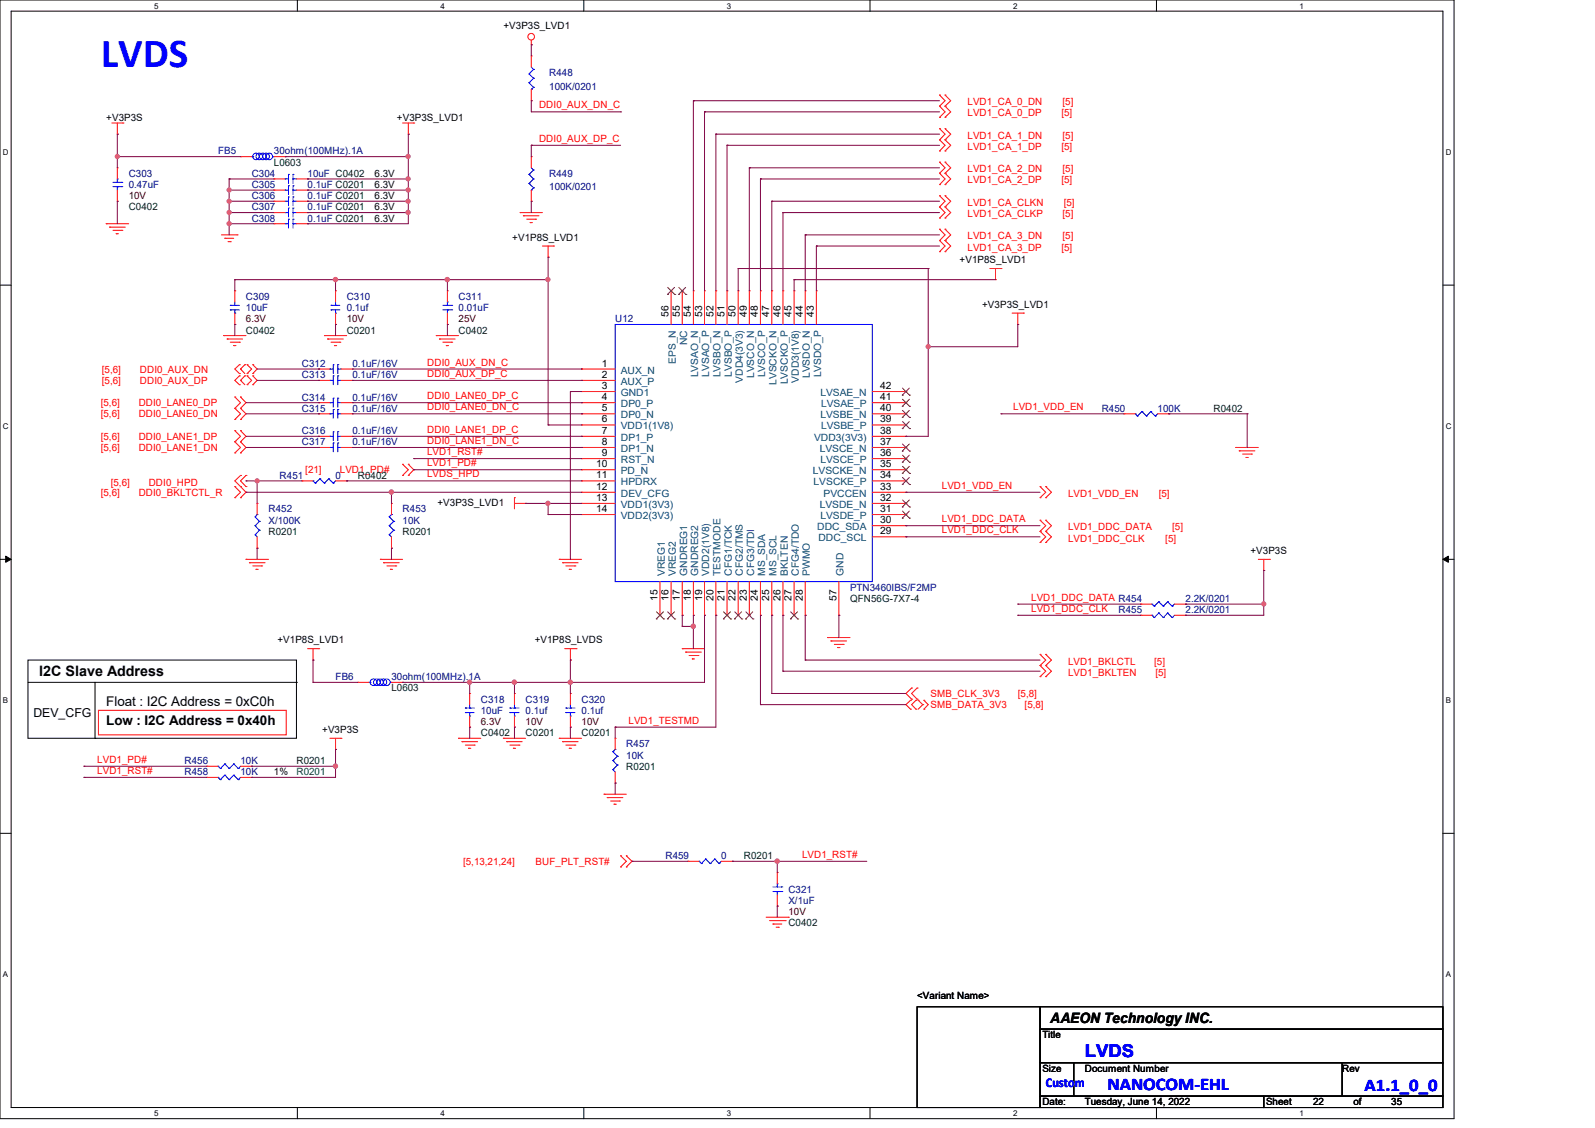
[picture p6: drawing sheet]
<svg xmlns="http://www.w3.org/2000/svg" width="297mm" height="210mm" viewBox="0 0 297 210" stroke-linecap="round" stroke-linejoin="round" font-family="sans-serif">
<path d="M0 0h270.8v208.3h-270.8zM2.1 2.1h266.6v204.1h-266.6z" fill="none" stroke="#000" stroke-width=".19"/>
<g fill="#fff">
<path d="M28.7 .3h.8v1.6h-.8z"/>
<path d="M28.7 206.5h.8v1.6h-.8z"/>
</g>
<path d="M55.4 0v2.1M55.4 206.2v2.1" fill="none" stroke="#000" stroke-width=".19"/>
<g fill="#fff">
<path d="M82 .3h.8v1.6h-.8z"/>
<path d="M82 206.5h.8v1.6h-.8z"/>
</g>
<path d="M108.7 0v2.1M108.7 206.2v2.1" fill="none" stroke="#000" stroke-width=".19"/>
<g fill="#fff">
<path d="M135.3 .3h.8v1.6h-.8z"/>
<path d="M135.3 206.5h.8v1.6h-.8z"/>
</g>
<path d="M162 0v2.1M162 206.2v2.1" fill="none" stroke="#000" stroke-width=".19"/>
<g fill="#fff">
<path d="M188.6 .3h.8v1.6h-.8z"/>
<path d="M188.6 206.5h.8v1.6h-.8z"/>
</g>
<path d="M215.3 0v2.1M215.3 206.2v2.1" fill="none" stroke="#000" stroke-width=".19"/>
<g fill="#fff">
<path d="M242 .3h.8v1.6h-.8z"/>
<path d="M242 206.5h.8v1.6h-.8z"/>
<path d="M.6 27.6h1v1.6h-1z"/>
<path d="M269.2 27.6h1.1v1.6h-1.1z"/>
<path d="M.6 78.6h1v1.6h-1z"/>
<path d="M269.2 78.6h1.1v1.6h-1.1z"/>
</g>
<path d="M0 53.1h2.1M268.7 53.1h2.1" fill="none" stroke="#000" stroke-width=".19"/>
<g fill="#fff">
<path d="M.6 129.6h.9v1.7h-.9z"/>
<path d="M269.2 129.6h1v1.7h-1z"/>
</g>
<path d="M0 104.1h2.1M268.7 104.1h2.1" fill="none" stroke="#000" stroke-width=".19"/>
<path d="M1.1 103.5l1 .6-1 .6zM268.7 104.1l1-.6v1.2z" fill="#000" stroke="#000" stroke-width=".19"/>
<g fill="#fff">
<path d="M.6 180.6h.9v1.7h-.9z"/>
<path d="M269.2 180.6h1v1.7h-1z"/>
</g>
<g fill="none" stroke="#000" stroke-width=".19">
<path d="M5.2 122.9h50v14.6h-50zM5.2 127h50M17.7 137.5h.1M17.7 127v10.5M55.2 127h.1M0 155.2h2.1M268.7 155.2h2.1M170.8 187.5h22.9v18.7h-22.9zM193.7 187.5h75v4.1h-75zM193.7 191.6h75v6.3h-75zM193.7 197.9h6.2v6.2h-6.2zM199.9 197.9h50v6.2h-50z"/>
<path d="M249.9 197.9h18.8v6.2h-18.8zM193.7 204.1h41.6v2.1h-41.6zM235.3 204.1h33.4v2.1h-33.4z"/>
</g>
<g fill="none" stroke="#f00" stroke-width=".19">
<path d="M98.9 8.3h.1M98.9 10.4h.1M98.9 18.8h.1M98.9 7.5v.8M98.9 10.4v2.1M98.9 16.6v2.2M175 17.7h.1M175 19.8h.1M175 17.7l1 1.1-1 1M175 19.8l1 1-1 1M176 17.7h.1M176 19.8h.1"/>
<path d="M176 17.7l1 1.1-1 1M176 19.8l1 1-1 1M20.8 22.9h2.1M21.8 25h.1M21.8 37.5h.1M21.8 31.2h.1M21.8 22.9v2.1M21.8 31.2v2.1M21.8 35.4v2.1M22.9 22.9h.1M44.8 29.2h.1M44.8 29.2h2.1"/>
<path d="M51 39.6h.1M51 37.5h.1M51 33.3h.1M51 35.4h.1M51 39.6h2.1M51 37.5h2.1M51 29.2h2.1M51 33.3h2.1M51 35.4h2.1M53.1 29.2h.1M55.2 39.6h2.1M55.2 37.5h2.1"/>
<path d="M55.2 33.3h2.1M55.2 35.4h2.1M57.3 39.6h.1M57.3 37.5h.1M57.3 33.3h.1M57.3 35.4h.1M75 22.9h2M76 25h.1M76 22.9v2.1M77 22.9h.1M96.9 39.6h.1M96.9 39.6h4.1"/>
<path d="M98.9 29.2h.1M98.9 37.5h.1M98.9 29.2v2M98.9 35.4v2.1M175 21.8h.1M175 24h.1M175 26h.1M175 28.1h.1M175 30.2h.1M175 32.3h.1M175 34.4h.1M175 36.4h.1"/>
<path d="M175 38.5h.1M175 24l1 1-1 1M175 26l1 1.1-1 1M175 30.2l1 1-1 1.1M175 32.3l1 1-1 1.1M175 36.4l1 1.1-1 1M175 38.5l1 1.1-1 1M176 21.8h.1M176 24h.1M176 26h.1M176 28.1h.1M176 30.2h.1"/>
<path d="M176 32.3h.1M176 34.4h.1M176 36.4h.1M176 38.5h.1M176 24l1 1-1 1M176 26l1 1.1-1 1M176 30.2l1 1-1 1.1M176 32.3l1 1-1 1.1M176 36.4l1 1.1-1 1M176 38.5l1 1.1-1 1M19.8 41.7h.1M19.8 41.7h4.2"/>
<path d="M20.4 42.3h.1M20.4 42.3h2.9M21 42.9h1.7M21.6 43.5h.1M21.6 43.5h.5M22.7 42.9h.1M41.2 43.7h3M41.9 44.4h.1M41.9 44.4h1.6M42.5 45h.4M42.9 45h.1M43.7 54.1h.1"/>
<path d="M43.7 54.1v2.1M43.7 58.3v2.1M44.2 43.7h.1M51 41.7h.1M51 41.7h2.1M55.2 41.7h2.1M57.3 41.7h.1M62.5 54.1h.1M62.5 54.1v2.1M62.5 58.3v2.1M83.3 54.1h.1M83.3 54.1v2.1"/>
<path d="M83.3 58.3v2.1M97.5 40.2h.1M97.5 40.2h2.9M98.1 40.8h1.6M98.7 41.4h.1M98.7 41.4h.4M99.7 40.8h.1M101 45.8h2.1M102.1 47.9h.1M102.1 45.8v2.1M103.1 45.8h.1M125 54.1h.1"/>
<path d="M125 54.1v6.3M127 54.1h.1M127 54.1v6.3M129.1 54.1h.1M129.1 54.1v6.3M131.2 54.1h.1M131.2 54.1v6.3M133.3 54.1h.1M133.3 54.1v6.3M135.4 54.1h.1M135.4 54.1v6.3M137.5 54.1h.1"/>
<path d="M137.5 54.1v6.3M139.5 54.1h.1M139.5 54.1v6.3M141.6 54.1h.1M141.6 54.1v6.3M143.7 54.1h.1M143.7 54.1v6.3M145.8 54.1h.1M145.8 54.1v6.3M147.9 54.1h.1M147.9 54.1v6.3M149.9 54.1h.1"/>
<path d="M149.9 54.1v6.3M152 54.1h.1M152 54.1v6.3M175 40.6h.1M175 42.7h.1M175 44.8h.1M175 46.9h.1M175 42.7l1 1-1 1.1M175 44.8l1 1-1 1.1M176 40.6h.1M176 42.7h.1M176 44.8h.1"/>
<path d="M176 46.9h.1M176 42.7l1 1-1 1.1M176 44.8l1 1-1 1.1M184.3 50h2.1M185.4 52.1h.1M185.4 50v2.1M186.4 50h.1M188.5 58.3h2.1M189.5 58.3v2.1M190.6 58.3h.1M41.7 62.5h.1M41.7 62.5h4.1"/>
<path d="M42.3 63.1h.1M42.3 63.1h2.9M42.9 63.7h1.7M43.5 64.3h.1M43.5 64.3h.4M43.7 76h.1M43.7 73.9h.1M43.7 78.1h.1M43.7 60.4h.1M43.7 73.9l1.1 1.1-1.1 1M43.7 76l1.1 1-1.1 1.1M44.6 63.7h.1"/>
<path d="M44.6 69.6h.1M44.6 67.9h.1M44.6 71.6h.1M44.6 70h.1M44.6 67.9l-.9 .8 .9 .9M44.6 70l-.9 .8 .9 .8M44.8 73.9h.1M44.8 76h.1M44.8 78.1h.1M44.8 68.7h.1M44.8 70.8h.1M44.8 73.9l1 1.1-1 1"/>
<path d="M44.8 76l1 1-1 1.1M44.8 68.7l.8 .9M44.8 70.8l.8 .8M45.6 67.9h.1M45.6 70h.1M45.6 67.9l-.8 .8M45.6 70l-.8 .8M46 67.9h.1M46 69.6h.1M46 70h.1M46 71.6h.1M46 67.9l.9 .8-.9 .9"/>
<path d="M46 70l.9 .8-.9 .8M47.1 67.9h.1M47.1 69.6h.1M47.1 70h.1M47.1 71.6h.1M47.1 67.9l.8 .8-.8 .9M47.1 70l.8 .8-.8 .8M59.4 77h.1M59.4 68.7h.1M59.4 70.8h.1M59.4 75h.1M59.4 77h2"/>
<path d="M59.4 68.7h2M59.4 70.8h2M59.4 75h2M60.4 62.5h.1M60.4 62.5h4.2M61 63.1h.1M61 63.1h2.9M61.6 63.7h1.7M62.3 64.3h.1M62.3 64.3h.4M62.5 60.4h.1M63.3 63.7h.1"/>
<path d="M63.5 77h2.1M63.5 68.7h2.1M63.5 70.8h2.1M63.5 75h2.1M65.6 77h.1M65.6 68.7h.1M65.6 70.8h.1M65.6 75h.1M81.2 62.5h.1M81.2 62.5h4.2M81.8 63.1h.1M81.8 63.1h3"/>
<path d="M82.5 63.7h1.6M83.1 64.3h.1M83.1 64.3h.4M83.3 60.4h.1M84.1 63.7h.1M108.3 79.1h.1M108.3 68.7h.1M108.3 70.8h.1M108.3 72.9h.1M108.3 75h.1M108.3 77h.1M108.3 77h6.3"/>
<path d="M108.3 79.1h6.3M108.3 68.7h6.3M108.3 70.8h6.3M108.3 72.9h6.3M108.3 75h6.3M162.4 77h6.3M162.4 79.1h6.3M162.4 72.9h6.3M162.4 75h6.3M168.7 79.1h.1M168.7 72.9h.1M168.7 75h.1"/>
<path d="M168.7 77h.1M189.5 60.4h.1M209.3 77h.1M209.3 77h2.1M215.6 77h2M217.6 77h.1M43.7 82.3h.1M43.7 80.2h.1M43.7 84.3h.1M43.7 92.7h.1M43.7 90.6h.1M43.7 80.2l1.1 1-1.1 1.1"/>
<path d="M43.7 82.3l1.1 1-1.1 1M43.7 90.6l1.1 1.1-1.1 1M44.8 80.2h.1M44.8 82.3h.1M44.8 84.3h.1M44.8 88.5h.1M44.8 90.6h.1M44.8 92.7h.1M44.8 80.2l1 1-1 1.1M44.8 82.3l1 1-1 1M44.8 88.5l-1.1 1 1.1 1.1M44.8 90.6l1 1.1-1 1"/>
<path d="M45.8 88.5h.1M45.8 90.6h.1M45.8 88.5l-1 1 1 1.1M47.9 93.7h.1M47.9 93.7v2.1M47.9 99.9v2.2M56.2 89.5h.1M56.2 89.5h2.1M59.4 81.2h.1M59.4 83.3h.1M59.4 83.3h2M59.4 81.2h2"/>
<path d="M62.5 89.5h2.1M63.5 83.3h2.1M63.5 81.2h2.1M64.6 89.5h.1M65.6 81.2h.1M65.6 83.3h.1M72.9 93.7h.1M72.9 93.7v2.1M72.9 99.9v2.2M75 88.5h.1M75 86.4h.1M75 86.4l1 1.1-1 1"/>
<path d="M76 86.4h.1M76 88.5h.1M76 86.4l1 1.1-1 1M95.8 92.7h.1M95.8 93.7h2.1M95.8 92.7v2M97.9 93.7h.1M108.3 85.4h.1M108.3 83.3h.1M108.3 81.2h.1M108.3 89.5h.1M108.3 87.5h.1"/>
<path d="M108.3 91.7h.1M108.3 93.7h.1M108.3 95.8h.1M108.3 93.7h6.3M108.3 83.3h6.3M108.3 85.4h6.3M108.3 81.2h6.3M108.3 89.5h6.3M108.3 95.8h6.3M108.3 91.7h6.3M108.3 87.5h6.3M162.4 93.7h6.3"/>
<path d="M162.4 83.3h6.3M162.4 85.4h6.3M162.4 99.9h6.3M162.4 81.2h6.3M162.4 89.5h6.3M162.4 95.8h6.3M162.4 91.7h6.3M162.4 87.5h6.3M162.4 97.9h6.3M168.7 99.9h.1M168.7 81.2h.1M168.7 95.8h.1"/>
<path d="M168.7 93.7h.1M168.7 91.7h.1M168.7 89.5h.1M168.7 87.5h.1M168.7 85.4h.1M168.7 83.3h.1M168.7 97.9h.1M193.7 90.6h.1M193.7 92.7h.1M193.7 96.9h.1M193.7 98.9h.1M193.7 90.6l1 1.1-1 1"/>
<path d="M193.7 96.9l1 1-1 1M193.7 98.9l1 1-1 1.1M194.7 90.6h.1M194.7 92.7h.1M194.7 96.9h.1M194.7 98.9h.1M194.7 90.6l1.1 1.1-1.1 1M194.7 96.9l1.1 1-1.1 1M194.7 98.9l1.1 1-1.1 1.1M230.1 83.3h.1M230.1 83.3h4.2M230.8 83.9h.1"/>
<path d="M230.8 83.9h2.9M231.4 84.5h1.6M232 85.2h.1M232 85.2h.5M233 84.5h.1M45.8 104.1h.1M45.8 104.1h4.2M46.4 104.8h.1M46.4 104.8h3M47.1 105.4h1.6M47.7 106h.1M47.7 106h.4"/>
<path d="M47.9 102.1h.1M48.7 105.4h.1M70.8 104.1h.1M70.8 104.1h4.2M71.4 104.8h.1M71.4 104.8h2.9M72.1 105.4h1.6M72.7 106h.1M72.7 106h.4M72.9 102.1h.1M73.7 105.4h.1M104.1 104.1h.1"/>
<path d="M104.1 104.1h4.2M104.8 104.8h.1M104.8 104.8h2.9M105.4 105.4h1.7M106 106h.1M106 106h.4M107.1 105.4h.1M122.9 114.6h.1M122.9 108.3v6.3M125 114.6h.1M125 108.3v6.3M127 114.6h.1"/>
<path d="M127 108.3v6.3M129.1 114.6h.1M129.1 108.3v6.3M131.2 114.6h.1M131.2 108.3v6.3M133.3 114.6h.1M133.3 108.3v6.3M135.4 114.6h.1M135.4 108.3v6.3M137.5 114.6h.1M137.5 108.3v6.3M139.5 114.6h.1"/>
<path d="M139.5 108.3v6.3M141.6 114.6h.1M141.6 108.3v6.3M143.7 114.6h.1M143.7 108.3v6.3M145.8 114.6h.1M145.8 108.3v6.3M147.9 114.6h.1M147.9 108.3v6.3M149.9 114.6h.1M149.9 108.3v6.3M154.1 118.7h.1"/>
<path d="M154.1 118.7h4.2M154.7 119.3h.1M154.7 119.3h2.9M155.4 120h1.6M156.2 114.6h.1M156.2 108.3v6.3M157 120h.1M193.7 101h.1M194.7 101h.1M212.4 114.6h.1M212.4 112.5h.1M212.4 114.6h2.1"/>
<path d="M212.4 112.5h2.1M218.7 114.6h2.1M218.7 112.5h2.1M220.8 114.6h.1M220.8 112.5h.1M234.3 104.1h2.1M235.3 106.2h.1M235.3 104.1v2.1M236.4 104.1h.1M18.3 132.2h35v4.6h-35zM57.3 120.8h2.1M58.3 122.9h.1"/>
<path d="M58.3 120.8v2.1M59.4 120.8h.1M61.4 137.5h2.1M62.5 139.5h.1M62.5 137.5v2M63.5 137.5h.1M66.6 127h.1M66.6 127h2.1M72.9 127h2.1M75 127h.1M85.4 137.5h.1M85.4 137.5h4.1"/>
<path d="M86 138.1h.1M86 138.1h2.9M86.7 138.7h1.6M87.2 139.3h.1M87.2 139.3h.5M87.5 129.1h.1M87.5 135.4h.1M87.5 129.1v2.1M87.5 133.3v2.1M88.3 138.7h.1M93.7 137.5h.1M93.7 137.5h4.2"/>
<path d="M94.4 138.1h.1M94.4 138.1h2.8M95 138.7h1.6M95.6 139.3h.1M95.6 139.3h.4M95.8 129.1h.1M95.8 135.4h.1M95.8 129.1v2.1M95.8 133.3v2.1M96.6 138.7h.1M104.1 137.5h.1M104.1 137.5h4.2"/>
<path d="M104.8 138.1h.1M104.8 138.1h2.9M105.2 120.8h2.1M105.4 138.7h1.7M106 139.3h.1M106 139.3h.4M106.2 122.9h.1M106.2 129.1h.1M106.2 135.4h.1M106.2 120.8v2.1M106.2 129.1v2.1M106.2 133.3v2.1"/>
<path d="M107.1 138.7h.1M107.3 120.8h.1M114.6 137.5h.1M114.6 137.5v2M127 120.8h.1M127 120.8h4.2M127.7 121.4h.1M127.7 121.4h2.9M128.3 122h1.7M128.9 122.7h.1M128.9 122.7h.4M130 122h.1"/>
<path d="M156 120.6h.1M156 120.6h.4M169.5 130.4h.1M169.5 132h.1M169.5 130.4l-.8 .8 .8 .8M169.8 128.1h.1M169.8 130.2h.1M169.8 128.1l-1.1 1 1.1 1.1M170.6 130.4h.1M170.6 132h.1M170.6 130.4l-.8 .8 .8 .8M170.8 130.2h.1"/>
<path d="M170.8 128.1h.1M170.8 128.1l-1 1 1 1.1M171 130.4h.1M171 130.4l.8 .8M171.8 131.2h.1M171.8 131.2l-.8 .8M172 132h.1M172 130.4h.1M172 130.4l.8 .8-.8 .8M193.7 121.8h.1M193.7 123.9h.1M193.7 126h.1"/>
<path d="M193.7 121.8l1 1.1-1 1M193.7 123.9l1 1.1-1 1M194.7 121.8h.1M194.7 123.9h.1M194.7 126h.1M194.7 121.8l1.1 1.1-1.1 1M194.7 123.9l1.1 1.1-1.1 1M38.5 144.7h.1M38.5 142.7h.1M38.5 144.7h2.1M38.5 142.7h2.1M44.8 144.7h2.1"/>
<path d="M44.8 142.7h2.1M46.9 144.7h.1M46.9 142.7h.1M112.5 147.9h.1M112.5 147.9h4.1M113.1 148.5h.1M113.1 148.5h2.9M113.7 149.1h1.7M114.3 149.7h.1M114.3 149.7h.5M114.6 145.8h.1M114.6 143.7v2.1"/>
<path d="M115.4 149.1h.1M115.6 159.3h.1M115.6 159.3l1 1.1-1 1M116.6 159.3h.1M116.6 159.3l1.1 1.1-1.1 1M115.6 161.4h.1M116.6 161.4h.1M128.1 160.4h.1M128.1 160.4h2.1M134.3 160.4h2.1M136.4 160.4h.1M142.7 170.8h4.1"/>
<path d="M143.3 171.4h2.9M143.9 172h.1M143.9 172h1.7M144.5 172.6h.4M144.7 168.7h.1M144.7 162.4h.1M144.7 162.4v2.1M144.7 166.6v2.1M144.9 172.6h.1M146.2 171.4h.1M146.8 170.8h.1"/>
<circle cx="98.9" cy="6.8" r=".61"/>
</g>
<g fill="none" stroke="#00f" stroke-width=".19">
<path d="M98.5 13.8h.1M98.5 15.4h.1M98.5 15.4l.9 .9M98.5 13.8l.9 .8M98.9 16.6h.1M98.9 12.5l.5 .4M99.4 16.3h.1M99.4 12.9h.1M99.4 14.6h.1M99.4 16.3l-.5 .3M99.4 12.9l-.9 .9M99.4 14.6l-.9 .8"/>
<path d="M21 34h1.7M21 34.8h1.7M21.8 33.3h.1M21.8 34.8h.1M21.8 33.3v.7M21.8 34.8v.6M22.7 34h.1M22.7 34.8h.1M46.9 29.2h.2M47.1 29.2h.1M50.8 29.2h.1M50.8 29.2h.2"/>
<path d="M53.1 39.6h.1M53.1 37.5h.1M53.1 33.3h.1M53.1 35.4h.1M53.1 39.6h.6M53.1 37.5h.6M53.1 33.3h.6M53.1 35.4h.6M53.7 38.7h.1M53.7 36.7h.1M53.7 32.5h.1M53.7 34.6h.1"/>
<path d="M53.7 32.5v1.7M53.7 34.6v1.6M53.7 36.7v1.6M53.7 38.7v1.7M54.6 38.7h.1M54.6 39.6h.1M54.6 36.7h.1M54.6 37.5h.1M54.6 32.5h.1M54.6 33.3h.1M54.6 34.6h.1M54.6 35.4h.1"/>
<path d="M54.6 39.6h.6M54.6 32.5v1.7M54.6 34.6v1.6M54.6 36.7v1.6M54.6 38.7v1.7M54.6 37.5h.6M54.6 33.3h.6M54.6 35.4h.6M98.5 32.5h.1M98.5 34.2h.1M98.5 34.2l.9 .8M98.5 32.5l.9 .8"/>
<path d="M98.9 35.4h.1M98.9 31.2l.5 .5M99.4 35h.1M99.4 31.7h.1M99.4 33.3h.1M99.4 35l-.5 .4M99.4 31.7l-.9 .8M99.4 33.3l-.9 .9M42.9 57.7h.1M42.9 56.9h.1M42.9 57.7h1.7M42.9 56.9h1.7"/>
<path d="M43.7 58.3h.1M43.7 56.9h.1M43.7 56.2v.7M43.7 57.7v.6M53.1 41.7h.1M53.1 41.7h.6M53.7 40.8h.1M53.7 40.8v1.7M54.6 40.8h.1M54.6 41.7h.1M54.6 40.8v1.7M54.6 41.7h.6"/>
<path d="M61.6 57.7h.1M61.6 56.9h.1M61.6 57.7h1.7M61.6 56.9h1.7M62.5 58.3h.1M62.5 56.9h.1M62.5 56.2v.7M62.5 57.7v.6M82.5 57.7h1.6M82.5 56.9h1.6M83.3 56.2h.1M83.3 57.7h.1"/>
<path d="M83.3 56.2v.7M83.3 57.7v.6M84.1 56.9h.1M84.1 57.7h.1M61.4 77h.1M61.4 68.7h.1M61.4 70.8h.1M61.4 75h.1M61.4 77h.7M61.4 68.7h.7M61.4 70.8h.7M61.4 75h.7"/>
<path d="M62.1 76.2h.1M62.1 67.9h.1M62.1 70h.1M62.1 74.1h.1M62.1 67.9v1.7M62.1 70v1.6M62.1 74.1v1.7M62.1 76.2v1.7M62.9 76.2h.1M62.9 77h.1M62.9 67.9h.1M62.9 68.7h.1"/>
<path d="M62.9 70h.1M62.9 70.8h.1M62.9 74.1h.1M62.9 75h.1M62.9 77h.6M62.9 67.9v1.7M62.9 70v1.6M62.9 74.1v1.7M62.9 76.2v1.7M62.9 68.7h.6M62.9 70.8h.6M62.9 75h.6"/>
<path d="M114.6 60.4h47.8v47.9h-47.8zM211.4 77h.1M211.4 77l.4 .5M211.8 77.5h.1M212.6 76.6h.1M212.6 76.6l-.8 .9M212.6 76.6l.9 .9M213.5 77.5h.1M214.3 76.6h.1M214.3 76.6l.8 .9M214.3 76.6l-.8 .9M215.1 77.5h.1"/>
<path d="M215.6 77l-.5 .5M47.5 96.2h.1M47.5 99.6h.1M47.5 97.9h.1M47.5 96.2l.8 .9M47.5 99.6l.4 .3M47.5 97.9l.8 .8M47.9 95.8h.1M47.9 95.8l-.4 .4M48.3 98.7h.1M48.3 97.1h.1M48.3 98.7l-.8 .9"/>
<path d="M48.3 97.1l-.8 .8M58.3 89.5h.1M58.3 89.5l.4 .5M58.7 90h.1M59.6 89.2h.1M59.6 89.2l-.9 .8M59.6 89.2l.8 .8M60.4 90h.1M61.2 89.2h.1M61.2 89.2l.9 .8M61.2 89.2l-.8 .8M61.4 81.2h.1"/>
<path d="M61.4 83.3h.1M61.4 81.2h.7M61.4 83.3h.7M62.1 80.4h.1M62.1 82.5h.1M62.1 90h.1M62.1 80.4v1.6M62.1 82.5v1.6M62.5 89.5l-.4 .5M62.9 80.4h.1M62.9 81.2h.1M62.9 82.5h.1"/>
<path d="M62.9 83.3h.1M62.9 80.4v1.6M62.9 82.5v1.6M62.9 81.2h.6M62.9 83.3h.6M72.5 96.2h.1M72.5 99.6h.1M72.5 97.9h.1M72.5 96.2l.8 .9M72.5 99.6l.4 .3M72.5 97.9l.8 .8M72.9 95.8h.1"/>
<path d="M72.9 95.8l-.4 .4M73.3 98.7h.1M73.3 97.1h.1M73.3 98.7l-.8 .9M73.3 97.1l-.8 .8M214.5 114.6h.1M214.5 112.5h.1M214.5 114.6l.4 .4M214.5 112.5l.4 .4M214.9 115h.1M214.9 112.9h.1M215.8 114.1h.1"/>
<path d="M215.8 112.1h.1M215.8 114.1l-.9 .9M215.8 114.1l.8 .9M215.8 112.1l-.9 .8M215.8 112.1l.8 .8M216.6 115h.1M216.6 112.9h.1M217.4 114.1h.1M217.4 112.1h.1M217.4 114.1l.9 .9M217.4 114.1l-.8 .9M217.4 112.1l.9 .8"/>
<path d="M217.4 112.1l-.8 .8M218.3 115h.1M218.3 112.9h.1M218.7 114.6l-.4 .4M218.7 112.5l-.4 .4M68.7 127h.2M68.9 127h.1M72.7 127h.1M72.7 127h.2M86.7 132.7h.1M86.7 131.8h.1M86.7 132.7h1.6"/>
<path d="M86.7 131.8h1.6M87.5 133.3h.1M87.5 131.8h.1M87.5 131.2v.6M87.5 132.7v.6M95 132.7h.1M95 131.8h.1M95 132.7h1.6M95 131.8h1.6M95.8 133.3h.1M95.8 131.8h.1M95.8 131.2v.6"/>
<path d="M95.8 132.7v.6M105.4 132.7h.1M105.4 131.8h.1M105.4 132.7h1.7M105.4 131.8h1.7M106.2 133.3h.1M106.2 131.8h.1M106.2 131.2v.6M106.2 132.7v.6M114.1 140h.1M114.1 140l.9 .8M114.6 139.5h.1"/>
<path d="M114.6 139.5l-.5 .5M40.6 144.7h.1M40.6 142.7h.1M40.6 144.7l.4 .5M40.6 142.7l.4 .4M41 145.2h.1M41 143.1h.1M41.9 144.3h.1M41.9 142.2h.1M41.9 144.3l-.9 .9M41.9 144.3l.8 .9M41.9 142.2l-.9 .9"/>
<path d="M41.9 142.2l.8 .9M42.7 145.2h.1M42.7 143.1h.1M43.5 144.3h.1M43.5 142.2h.1M43.5 144.3l.9 .9M43.5 144.3l-.8 .9M43.5 142.2l.9 .9M43.5 142.2l-.8 .9M44.4 145.2h.1M44.4 143.1h.1M44.8 144.7l-.4 .5"/>
<path d="M44.8 142.7l-.4 .4M114.1 143.3h.1M114.1 141.6h.1M114.1 143.3l.5 .4M114.1 141.6l.9 .9M115 142.5h.1M115 140.8h.1M115 142.5l-.9 .8M115 140.8l-.9 .8M131.4 159.9h.1M131.4 159.9l-.8 .9M131.4 159.9l.8 .9"/>
<path d="M133.1 159.9h.1M133.1 159.9l.8 .9M133.1 159.9l-.9 .9M130.2 160.4h.1M130.2 160.4l.4 .4M130.6 160.8h.1M132.2 160.8h.1M133.9 160.8h.1M134.3 160.4l-.4 .4M143.9 165.1h1.7M143.9 166h1.7M144.7 164.5h.1"/>
<path d="M144.7 166h.1M144.7 164.5v.6M144.7 166v.6M145.6 165.1h.1M145.6 166h.1"/>
<circle cx="47.7" cy="29.1" r=".6"/>
<circle cx="48.3" cy="29.1" r=".61"/>
<circle cx="48.9" cy="29.1" r=".61"/>
<circle cx="49.6" cy="29.1" r=".61"/>
<circle cx="50.2" cy="29.1" r=".6"/>
<circle cx="69.5" cy="127" r=".61"/>
<circle cx="70.2" cy="127" r=".61"/>
<circle cx="70.8" cy="127" r=".6"/>
<circle cx="71.4" cy="127" r=".6"/>
<circle cx="72" cy="127" r=".61"/>
</g>
<g fill="none" stroke="#804000" stroke-width=".19">
<path d="M124.3 54.8h.1M124.3 53.5l1.3 1.3M125.6 53.5l-1.3 1.3M125.6 54.8h.1M126.4 54.8h.1M126.4 53.5l1.3 1.3M127.7 53.5l-1.3 1.3M127.7 54.8h.1M168 79.8h.1M168 73.6h.1M168 75.6h.1M168 77.7h.1"/>
<path d="M168.1 78.5l1.3 1.3M168.1 72.3l1.3 1.3M168.1 74.3l1.3 1.3M168.1 76.4l1.3 1.3M169.3 78.5l-1.3 1.3M169.3 72.3l-1.3 1.3M169.3 74.3l-1.3 1.3M169.3 76.4l-1.3 1.3M169.4 79.8h.1M169.4 73.6h.1M169.4 75.6h.1M169.4 77.7h.1"/>
<path d="M168 96.5h.1M168 94.4h.1M168 90.2h.1M168 88.1h.1M168 86.1h.1M168 84h.1M168.1 95.2l1.3 1.3M168.1 93.1l1.3 1.3M168.1 88.9l1.3 1.3M168.1 86.8l1.3 1.3M168.1 84.8l1.3 1.3M168.1 82.7l1.3 1.3"/>
<path d="M169.3 82.7l-1.3 1.3M169.3 93.1l-1.3 1.3M169.3 95.2l-1.3 1.3M169.3 88.9l-1.3 1.3M169.3 86.8l-1.3 1.3M169.3 84.8l-1.3 1.3M169.4 96.5h.1M169.4 94.4h.1M169.4 90.2h.1M169.4 88.1h.1M169.4 86.1h.1M169.4 84h.1"/>
<path d="M122.2 115.2h.1M122.3 113.9l1.3 1.3M123.5 113.9l-1.3 1.3M123.6 115.2h.1M124.3 115.2h.1M124.3 113.9l1.3 1.3M125.6 113.9l-1.3 1.3M125.6 115.2h.1M134.7 115.2h.1M134.7 113.9l1.4 1.3M136 113.9l-1.3 1.3M136.1 115.2h.1"/>
<path d="M136.8 115.2h.1M136.8 113.9l1.3 1.3M138.1 113.9l-1.3 1.3M138.1 115.2h.1M138.9 115.2h.1M138.9 113.9l1.3 1.3M140.2 113.9l-1.3 1.3M140.2 115.2h.1M147.2 115.2h.1M147.2 113.9l1.3 1.3M148.5 113.9l-1.3 1.3M148.5 115.2h.1"/>
</g>
<g fill="none" stroke="#800040" stroke-width=".19">
<path d="M98.9 8.3h.1M98.9 18.8h.1M98.9 18.8v2h16.7M98.9 8.3v2.1M129.1 18.8h.1M129.1 18.8v35.3M129.1 18.8h45.9M21.8 25h.1M21.8 29.2h.1M21.8 37.5h.1M21.8 25v6.2M21.8 37.5v4.2"/>
<path d="M21.8 29.2h23M42.7 33.3h.1M42.7 37.5h.1M42.7 39.6h.1M42.7 35.4h.1M42.7 33.3h8.3M42.7 37.5h8.3M42.7 39.6h8.3M42.7 33.3v10.4M42.7 35.4h8.3M53.1 29.2h.1M53.1 29.2h22.9"/>
<path d="M57.3 33.3h.1M57.3 37.5h.1M57.3 35.4h.1M57.3 39.6h.1M57.3 33.3h18.7M57.3 37.5h18.7M57.3 39.6h18.7M57.3 35.4h18.7M76 33.3h.1M76 25h.1M76 35.4h.1M76 37.5h.1"/>
<path d="M76 39.6h.1M76 29.2h.1M76 25v16.7h-18.7M98.9 27.1h.1M98.9 37.5h.1M98.9 27.1h16.7M98.9 27.1v2.1M98.9 37.5v2.1M115.6 20.8h.1M131.2 20.8h.1M131.2 20.8v33.3M131.2 20.8h43.8"/>
<path d="M133.3 25h.1M133.3 25h41.7M133.3 25v29.1M135.4 27.1h.1M135.4 27.1h39.6M135.4 27.1v27M139.5 31.2h.1M139.5 31.2v22.9M139.5 31.2h35.5M141.6 33.3h.1M141.6 33.3v20.8M141.6 33.3h33.4"/>
<path d="M143.7 37.5h.1M143.7 37.5v16.6M143.7 37.5h31.3M145.8 39.6h.1M145.8 39.6v14.5M145.8 39.6h29.2M42.7 41.7h.1M42.7 41.7h8.3M43.7 52.1h.1M43.7 52.1h58.4M43.7 52.1v2M57.3 41.7h.1"/>
<path d="M62.5 52.1h.1M62.5 52.1v2M83.3 52.1h.1M83.3 52.1v2M102.1 47.9h.1M102.1 52.1h.1M102.1 47.9v31.2M137.5 50h.1M137.5 50v4.1M137.5 50h35.3M147.9 52.1h.1M147.9 52.1h37.5"/>
<path d="M147.9 52.1v2M149.9 43.7h.1M149.9 43.7h25.1M149.9 43.7v10.4M152 45.8h.1M152 45.8h23M152 45.8v8.3M172.8 50h.1M172.8 50v31.2h-4.1M43.7 60.4h.1M43.7 60.4v2.1M45.8 75h13.6"/>
<path d="M45.8 77h13.6M47.9 68.7h11.5M47.9 70.8h11.5M59.4 68.7h.1M59.4 70.8h.1M59.4 75h.1M59.4 77h.1M62.5 60.4h.1M62.5 60.4v2.1M65.6 68.7h42.7M65.6 70.8h42.7M65.6 75h42.7"/>
<path d="M65.6 77h42.7M83.3 60.4h.1M83.3 60.4v2.1M102.1 79.1h.1M102.1 79.1h6.2M106.2 72.9h.1M106.2 72.9h2.1M106.2 72.9v31.2M108.3 68.7h.1M108.3 70.8h.1M108.3 75h.1M108.3 77h.1"/>
<path d="M172.8 64.6h.1M186.4 77h.1M186.4 77h22.9M189.5 60.4h.1M189.5 60.4v4.2h-16.7M217.6 77h.1M217.6 77h14.6M232.2 77h.1M232.2 77v6.3M45.8 89.5h.1M45.8 91.7h.1M45.8 89.5h10.4"/>
<path d="M45.8 81.2h13.6M45.8 83.3h13.6M45.8 91.7h62.5M47.9 89.5h.1M47.9 89.5v4.2M59.4 81.2h.1M59.4 83.3h.1M64.6 89.5h.1M64.6 89.5h43.7M65.6 81.2h42.7M65.6 83.3h42.7M72.9 91.7h.1"/>
<path d="M72.9 91.7v2M77 85.4h.1M77 87.5h.1M77 85.4h31.3M77 87.5h31.3M97.9 93.7h.1M97.9 93.7h10.4M102.1 93.7h.1M102.1 95.8h.1M102.1 93.7v2.1M102.1 95.8h6.2M108.3 81.2h.1"/>
<path d="M108.3 83.3h.1M168.7 81.2h.1M168.7 91.7h.1M168.7 97.9h.1M168.7 99.9h.1M168.7 91.7h25M168.7 97.9h25M168.7 99.9h25M47.9 102.1h.1M47.9 102.1v2M72.9 102.1h.1M72.9 102.1v2"/>
<path d="M127 114.6h.1M127 116.6h.1M127 114.6v2M127 116.6h2.1M129.1 114.6h.1M129.1 116.6h.1M129.1 114.6v6.2M131.2 114.6h.1M131.2 114.6v12.4h-56.2M133.3 114.6h.1M133.3 114.6v20.8h-18.7M141.6 114.6h.1"/>
<path d="M141.6 114.6v16.6M143.7 114.6h.1M143.7 114.6v14.5M145.8 114.6h.1M145.8 114.6v10.4M149.9 114.6h.1M149.9 114.6v8.3M156.2 114.6h.1M156.2 114.6v4.1M189.5 112.5h.1M189.5 114.6h.1M189.5 112.5h22.9"/>
<path d="M189.5 114.6h22.9M220.8 112.5h.1M220.8 114.6h.1M220.8 112.5h14.5M235.3 106.2h.1M235.3 112.5h.1M235.3 106.2v8.4h-14.5M58.3 122.9h.1M58.3 127h.1M58.3 127h8.3M58.3 122.9v4.1M62.5 139.5h.1"/>
<path d="M62.5 139.5v5.2h-15.6M75 127h.1M87.5 127h.1M87.5 135.4h.1M87.5 127v2.1M87.5 135.4v2.1M95.8 127h.1M95.8 135.4h.1M95.8 127v2.1M95.8 135.4v2.1M106.2 122.9h.1M106.2 127h.1"/>
<path d="M106.2 135.4h.1M106.2 122.9v6.2M106.2 135.4v2.1M114.6 135.4h.1M114.6 135.4v2.1M141.6 131.2h.1M141.6 131.2h27.1M143.7 129.1h.1M143.7 129.1h25M145.8 125h.1M145.8 125h47.9M149.9 122.9h.1"/>
<path d="M149.9 122.9h43.8M15.6 144.7h.1M15.6 142.7h.1M15.6 144.7h22.9M15.6 142.7h22.9M46.9 144.7h.1M46.9 142.7h.1M46.9 142.7h15.6M62.5 142.7h.1M114.6 145.8h.1M114.6 145.8v2.1M117.7 160.4h.1"/>
<path d="M117.7 160.4h10.4M136.4 160.4h.1M136.4 160.4h25M144.7 160.4h.1M144.7 168.7h.1M144.7 160.4v2M144.7 168.7v2.1"/>
</g>
<g fill="#f0f" stroke="#f0f" stroke-width=".19">
<circle cx="47.9" cy="89.5" r=".38"/>
<circle cx="83.3" cy="52" r=".4"/>
<circle cx="62.5" cy="52" r=".4"/>
<circle cx="102" cy="52" r=".38"/>
<circle cx="172.8" cy="64.5" r=".38"/>
<circle cx="102" cy="93.7" r=".38"/>
<circle cx="129.1" cy="116.6" r=".4"/>
<circle cx="87.4" cy="127" r=".4"/>
<circle cx="106.2" cy="127" r=".4"/>
<circle cx="95.8" cy="127" r=".4"/>
<circle cx="76" cy="33.3" r=".38"/>
<circle cx="76" cy="37.5" r=".38"/>
<circle cx="76" cy="35.4" r=".38"/>
<circle cx="42.7" cy="37.5" r=".38"/>
<circle cx="42.7" cy="35.4" r=".38"/>
<circle cx="76" cy="39.5" r=".38"/>
<circle cx="42.7" cy="41.6" r=".38"/>
<circle cx="42.7" cy="39.5" r=".38"/>
<circle cx="21.8" cy="29.1" r=".38"/>
<circle cx="76" cy="29.1" r=".38"/>
<circle cx="62.5" cy="142.6" r=".4"/>
<circle cx="235.3" cy="112.4" r=".38"/>
<circle cx="72.9" cy="91.6" r=".4"/>
<circle cx="144.7" cy="160.3" r=".4"/>
</g>
<text font-size="7.7" fill="#00f" x="18.8" y="12.5">LVDS</text>
<g font-size="3.3" fill="#00f">
<text x="202" y="196.8">LVDS</text>
<text x="206.2" y="202.9">NANOCOM-EHL</text>
<text x="254.1" y="203.1">A1.1_0_0</text>
</g>
<g font-size="2.7">
<text x="7.3" y="125.9">I2C Slave Address</text>
<text x="195.6" y="190.5">AAEON Technology INC.</text>
</g>
<g font-size="2.5">
<text x="19.8" y="131.4">Float : I2C Address = 0xC0h</text>
<text x="19.8" y="135">Low : I2C Address = 0x40h</text>
</g>
<text font-size="2.5" fill="#00f" x="194.7" y="202.3">Custom</text>
<text font-size="2.3" x="6.2" y="133.5">DEV_CFG</text>
<g font-size="1.9">
<text x="93.7" y="5.4">+V3P3S_LVD1</text>
<text x="19.8" y="22.5">+V3P3S</text>
<text x="73.9" y="22.5">+V3P3S_LVD1</text>
<text x="69.8" y="32.9">6.3V</text>
<text x="69.8" y="35">6.3V</text>
<text x="69.8" y="39.2">6.3V</text>
<text x="69.8" y="37.1">6.3V</text>
<text x="69.8" y="41.3">6.3V</text>
<text x="95.4" y="44.8">+V1P8S_LVD1</text>
<text x="178.7" y="49">+V1P8S_LVD1</text>
<text x="124.5" y="59" transform="rotate(-90 124.5 59)">56</text>
<text x="126.6" y="59" transform="rotate(-90 126.6 59)">55</text>
<text x="128.6" y="59" transform="rotate(-90 128.6 59)">54</text>
<text x="130.7" y="59" transform="rotate(-90 130.7 59)">53</text>
<text x="132.8" y="59" transform="rotate(-90 132.8 59)">52</text>
<text x="134.9" y="59" transform="rotate(-90 134.9 59)">51</text>
<text x="137" y="59" transform="rotate(-90 137 59)">50</text>
<text x="139.1" y="59" transform="rotate(-90 139.1 59)">49</text>
<text x="141.1" y="59" transform="rotate(-90 141.1 59)">48</text>
<text x="143.3" y="59" transform="rotate(-90 143.3 59)">47</text>
<text x="145.3" y="59" transform="rotate(-90 145.3 59)">46</text>
<text x="147.4" y="59" transform="rotate(-90 147.4 59)">45</text>
<text x="149.5" y="59" transform="rotate(-90 149.5 59)">44</text>
<text x="151.6" y="59" transform="rotate(-90 151.6 59)">43</text>
<text x="182.9" y="57.3">+V3P3S_LVD1</text>
<text x="112.1" y="68.2">1</text>
<text x="112.1" y="70.4">2</text>
<text x="112.1" y="72.4">3</text>
<text x="112.1" y="74.5">4</text>
<text x="112.1" y="76.6">5</text>
<text x="163.9" y="72.4">42</text>
<text x="163.9" y="74.5">41</text>
<text x="163.9" y="76.6">40</text>
<text x="112.1" y="78.7">6</text>
<text x="112.1" y="82.8">8</text>
<text x="112.1" y="80.8">7</text>
<text x="163.9" y="80.8">38</text>
<text x="163.9" y="82.8">37</text>
<text x="163.9" y="78.7">39</text>
<text x="111" y="89.1">11</text>
<text x="111" y="87">10</text>
<text x="112.1" y="84.9">9</text>
<text x="163.9" y="89.1">34</text>
<text x="163.9" y="87">35</text>
<text x="163.9" y="84.9">36</text>
<text x="81.5" y="94.1">+V3P3S_LVD1</text>
<text x="111" y="91.2">12</text>
<text x="111" y="93.3">13</text>
<text x="111" y="95.3">14</text>
<text x="163.9" y="95.3">31</text>
<text x="163.9" y="93.3">32</text>
<text x="163.9" y="91.2">33</text>
<text x="163.9" y="99.5">29</text>
<text x="163.9" y="97.4">30</text>
<text x="232.8" y="103.1">+V3P3S</text>
<text x="122.4" y="111.8" transform="rotate(-90 122.4 111.8)">15</text>
<text x="124.5" y="111.8" transform="rotate(-90 124.5 111.8)">16</text>
<text x="126.6" y="111.8" transform="rotate(-90 126.6 111.8)">17</text>
<text x="128.6" y="111.8" transform="rotate(-90 128.6 111.8)">18</text>
<text x="130.7" y="111.8" transform="rotate(-90 130.7 111.8)">19</text>
<text x="132.8" y="111.8" transform="rotate(-90 132.8 111.8)">20</text>
<text x="134.9" y="111.8" transform="rotate(-90 134.9 111.8)">21</text>
<text x="137" y="111.8" transform="rotate(-90 137 111.8)">22</text>
<text x="139.1" y="111.8" transform="rotate(-90 139.1 111.8)">23</text>
<text x="141.1" y="111.8" transform="rotate(-90 141.1 111.8)">24</text>
<text x="143.3" y="111.8" transform="rotate(-90 143.3 111.8)">25</text>
<text x="145.3" y="111.8" transform="rotate(-90 145.3 111.8)">26</text>
<text x="147.4" y="111.8" transform="rotate(-90 147.4 111.8)">27</text>
<text x="149.5" y="111.8" transform="rotate(-90 149.5 111.8)">28</text>
<text x="155.7" y="111.8" transform="rotate(-90 155.7 111.8)">57</text>
<text x="51.6" y="119.8">+V1P8S_LVD1</text>
<text x="99.6" y="119.8">+V1P8S_LVDS</text>
<text x="60" y="136.4">+V3P3S</text>
<text x="51" y="144.4">1%</text>
<text x="170.8" y="186">&lt;Variant Name&gt;</text>
<text x="194.1" y="193.3">Title</text>
<text x="194.1" y="199.6">Size</text>
<text x="202" y="199.6">Document Number</text>
<text x="249.9" y="199.6">Rev</text>
<text x="194.1" y="205.8">Date:</text>
<text x="202" y="205.8">Tuesday, June 14, 2022</text>
<text x="235.8" y="205.8">Sheet</text>
<text x="244.5" y="205.8">22</text>
<text x="252" y="205.8">of</text>
<text x="259.1" y="205.8">35</text>
</g>
<g font-size="1.9" fill="#000080">
<text x="102.3" y="14.2">R448</text>
<text x="102.3" y="16.7">100K/0201</text>
<text x="40.6" y="28.7">FB5</text>
<text x="51" y="28.7">30ohm(100MHz).1A</text>
<text x="24" y="32.9">C303</text>
<text x="24" y="35">0.47uF</text>
<text x="46.9" y="32.9">C304</text>
<text x="46.9" y="35">C305</text>
<text x="57.3" y="32.9">10uF C0402</text>
<text x="57.3" y="35">0.1uF C0201</text>
<text x="102.3" y="32.9">R449</text>
<text x="102.3" y="35.4">100K/0201</text>
<text x="46.9" y="39.2">C307</text>
<text x="46.9" y="37.1">C306</text>
<text x="46.9" y="41.3">C308</text>
<text x="57.3" y="39.2">0.1uF C0201</text>
<text x="57.3" y="37.1">0.1uF C0201</text>
<text x="57.3" y="41.3">0.1uF C0201</text>
<text x="45.8" y="55.8">C309</text>
<text x="45.8" y="57.9">10uF</text>
<text x="64.6" y="55.8">C310</text>
<text x="64.6" y="57.9">0.1uf</text>
<text x="85.4" y="55.8">C311</text>
<text x="85.4" y="57.9">0.01uF</text>
<text x="114.6" y="60">U12</text>
<text x="56.2" y="68.3">C312</text>
<text x="56.2" y="70.4">C313</text>
<text x="65.6" y="68.3">0.1uF/16V</text>
<text x="65.6" y="70.4">0.1uF/16V</text>
<text x="56.2" y="76.7">C315</text>
<text x="56.2" y="74.6">C314</text>
<text x="65.6" y="76.7">0.1uF/16V</text>
<text x="65.6" y="74.6">0.1uF/16V</text>
<text x="205.2" y="76.7">R450</text>
<text x="215.6" y="76.7">100K</text>
<text x="56.2" y="80.8">C316</text>
<text x="56.2" y="82.9">C317</text>
<text x="65.6" y="80.8">0.1uF/16V</text>
<text x="65.6" y="82.9">0.1uF/16V</text>
<text x="52.1" y="89.2">R451</text>
<text x="62.5" y="89.2">0</text>
<text x="50" y="95.4">R452</text>
<text x="75" y="95.4">R453</text>
<text x="50" y="97.5">X/100K</text>
<text x="75" y="97.5">10K</text>
<text x="158.3" y="110">PTN3460IBS/F2MP</text>
<text x="220.8" y="112.1">2.2K/0201</text>
<text x="208.3" y="114.2">R455</text>
<text x="220.8" y="114.2">2.2K/0201</text>
<text x="62.5" y="126.7">FB6</text>
<text x="72.9" y="126.7">30ohm(100MHz).1A</text>
<text x="89.5" y="130.8">C318</text>
<text x="97.9" y="130.8">C319</text>
<text x="108.3" y="130.8">C320</text>
<text x="89.5" y="132.9">10uF</text>
<text x="97.9" y="132.9">0.1uf</text>
<text x="108.3" y="132.9">0.1uf</text>
<text x="34.4" y="142.3">R456</text>
<text x="44.8" y="142.3">10K</text>
<text x="116.6" y="139.1">R457</text>
<text x="116.6" y="141.2">10K</text>
<text x="34.4" y="144.4">R458</text>
<text x="44.8" y="144.4">10K</text>
<text x="123.9" y="160">R459</text>
<text x="134.3" y="160">0</text>
<text x="146.8" y="166.2">C321</text>
<text x="146.8" y="168.3">X/1uF</text>
</g>
<g font-size="1.9" fill="#f00">
<text x="100.4" y="20.2">DDI0_AUX_DN_C</text>
<text x="180.2" y="19.6">LVD1_CA_0_DN</text>
<text x="180.2" y="21.7">LVD1_CA_0_DP</text>
<text x="197.6" y="21.7">[5]</text>
<text x="197.9" y="19.6">[5]</text>
<text x="100.4" y="26.4">DDI0_AUX_DP_C</text>
<text x="180.2" y="25.9">LVD1_CA_1_DN</text>
<text x="180.2" y="27.9">LVD1_CA_1_DP</text>
<text x="197.6" y="27.9">[5]</text>
<text x="197.9" y="25.9">[5]</text>
<text x="180.2" y="32.1">LVD1_CA_2_DN</text>
<text x="180.2" y="34.2">LVD1_CA_2_DP</text>
<text x="197.6" y="34.2">[5]</text>
<text x="197.9" y="32.1">[5]</text>
<text x="180.2" y="38.4">LVD1_CA_CLKN</text>
<text x="180.2" y="40.4">LVD1_CA_CLKP</text>
<text x="197.9" y="40.4">[5]</text>
<text x="198.1" y="38.4">[5]</text>
<text x="180.2" y="44.6">LVD1_CA_3_DN</text>
<text x="180.2" y="46.7">LVD1_CA_3_DP</text>
<text x="197.6" y="46.7">[5]</text>
<text x="197.9" y="44.6">[5]</text>
<text x="19" y="69.4">[5,6]</text>
<text x="19" y="71.5">[5,6]</text>
<text x="26" y="69.4">DDI0_AUX_DN</text>
<text x="26" y="71.5">DDI0_AUX_DP</text>
<text x="79.5" y="68.1">DDI0_AUX_DN_C</text>
<text x="79.5" y="70.2">DDI0_AUX_DP_C</text>
<text x="18.8" y="75.6">[5,6]</text>
<text x="18.8" y="77.7">[5,6]</text>
<text x="25.8" y="75.6">DDI0_LANE0_DP</text>
<text x="25.8" y="77.7">DDI0_LANE0_DN</text>
<text x="79.5" y="74.3">DDI0_LANE0_DP_C</text>
<text x="79.5" y="76.4">DDI0_LANE0_DN_C</text>
<text x="188.7" y="76.4">LVD1_VDD_EN</text>
<text x="18.8" y="81.9">[5,6]</text>
<text x="18.8" y="83.9">[5,6]</text>
<text x="25.8" y="81.9">DDI0_LANE1_DP</text>
<text x="25.8" y="83.9">DDI0_LANE1_DN</text>
<text x="79.5" y="80.6">DDI0_LANE1_DP_C</text>
<text x="79.5" y="82.7">DDI0_LANE1_DN_C</text>
<text x="56.9" y="88.1">[21]</text>
<text x="63.3" y="88.1">LVD1_PD#</text>
<text x="79.5" y="84.7">LVD1_RST#</text>
<text x="79.5" y="88.9">LVDS_HPD</text>
<text x="79.5" y="86.8">LVD1_PD#</text>
<text x="18.8" y="92.3">[5,6]</text>
<text x="20.6" y="90.4">[5,6]</text>
<text x="25.8" y="92.3">DDI0_BKLTCTL_R</text>
<text x="27.7" y="90.4">DDI0_HPD</text>
<text x="175.4" y="91">LVD1_VDD_EN</text>
<text x="198.9" y="92.5">LVD1_VDD_EN</text>
<text x="215.8" y="92.5">[5]</text>
<text x="175.4" y="97.2">LVD1_DDC_DATA</text>
<text x="175.4" y="99.3">LVD1_DDC_CLK</text>
<text x="198.9" y="98.8">LVD1_DDC_DATA</text>
<text x="198.9" y="100.8">LVD1_DDC_CLK</text>
<text x="217" y="100.8">[5]</text>
<text x="218.3" y="98.8">[5]</text>
<text x="192" y="111.8">LVD1_DDC_DATA R454</text>
<text x="192" y="113.9">LVD1_DDC_CLK</text>
<text x="198.9" y="123.7">LVD1_BKLCTL</text>
<text x="198.9" y="125.8">LVD1_BKLTEN</text>
<text x="214.9" y="123.7">[5]</text>
<text x="215.1" y="125.8">[5]</text>
<text x="173.3" y="129.8">SMB_CLK_3V3</text>
<text x="173.3" y="131.9">SMB_DATA_3V3</text>
<text x="189.5" y="129.8">[5,8]</text>
<text x="190.8" y="131.9">[5,8]</text>
<text x="117.1" y="134.7">LVD1_TESTMD</text>
<text x="18.1" y="142">LVD1_PD#</text>
<text x="18.1" y="144.1">LVD1_RST#</text>
<text x="86.2" y="161">[5,13,21,24]</text>
<text x="99.7" y="161">BUF_PLT_RST#</text>
<text x="149.4" y="159.7">LVD1_RST#</text>
</g>
<g font-size="1.9" fill="#004000">
<text x="51" y="30.9">L0603</text>
<text x="24" y="39.2">C0402</text>
<text x="45.8" y="62.1">C0402</text>
<text x="64.6" y="62.1">C0201</text>
<text x="85.4" y="62.1">C0402</text>
<text x="226" y="76.7">R0402</text>
<text x="66.6" y="89.2">R0402</text>
<text x="50" y="99.6">R0201</text>
<text x="75" y="99.6">R0201</text>
<text x="158.3" y="112.1">QFN56G-7X7-4</text>
<text x="72.9" y="128.7">L0603</text>
<text x="89.5" y="137.1">C0402</text>
<text x="97.9" y="137.1">C0201</text>
<text x="108.3" y="137.1">C0201</text>
<text x="55.2" y="142.3">R0201</text>
<text x="116.6" y="143.3">R0201</text>
<text x="138.5" y="160">R0201</text>
<text x="146.8" y="172.5">C0402</text>
</g>
<g font-size="1.9" fill="#400000">
<text x="24" y="37.1">10V</text>
<text x="45.8" y="60">6.3V</text>
<text x="64.6" y="60">10V</text>
<text x="85.4" y="60">25V</text>
<text x="89.5" y="135">6.3V</text>
<text x="97.9" y="135">10V</text>
<text x="108.3" y="135">10V</text>
<text x="146.8" y="170.4">10V</text>
</g>
<g font-size="1.9" fill="#004080">
<text x="127.9" y="64.3" transform="rotate(-90 127.9 64.3)">NC</text>
<text x="115.6" y="69.6">AUX_N</text>
<text x="115.6" y="71.7">AUX_P</text>
<text x="125.9" y="67.7" transform="rotate(-90 125.9 67.7)">EPS_N</text>
<text x="130" y="70.3" transform="rotate(-90 130 70.3)">LVSAO_N</text>
<text x="132.1" y="70.1" transform="rotate(-90 132.1 70.1)">LVSAO_P</text>
<text x="134.2" y="70.3" transform="rotate(-90 134.2 70.3)">LVSBO_N</text>
<text x="136.3" y="70.1" transform="rotate(-90 136.3 70.1)">LVSBO_P</text>
<text x="138.3" y="71.2" transform="rotate(-90 138.3 71.2)">VDD4(3V3)</text>
<text x="140.4" y="70.4" transform="rotate(-90 140.4 70.4)">LVSCO_N</text>
<text x="142.5" y="70.3" transform="rotate(-90 142.5 70.3)">LVSCO_P</text>
<text x="144.6" y="71.7" transform="rotate(-90 144.6 71.7)">LVSCKO_N</text>
<text x="146.7" y="71.5" transform="rotate(-90 146.7 71.5)">LVSCKO_P</text>
<text x="148.8" y="71.2" transform="rotate(-90 148.8 71.2)">VDD3(1V8)</text>
<text x="150.8" y="70.4" transform="rotate(-90 150.8 70.4)">LVSDO_N</text>
<text x="152.9" y="70.3" transform="rotate(-90 152.9 70.3)">LVSDO_P</text>
<text x="115.6" y="73.7">GND1</text>
<text x="115.6" y="75.8">DP0_P</text>
<text x="115.6" y="77.9">DP0_N</text>
<text x="152.8" y="73.7">LVSAE_N</text>
<text x="152.8" y="77.9">LVSBE_N</text>
<text x="152.9" y="75.8">LVSAE_P</text>
<text x="115.6" y="80">VDD1(1V8)</text>
<text x="115.6" y="82.1">DP1_P</text>
<text x="151.6" y="82.1">VDD3(3V3)</text>
<text x="152.9" y="80">LVSBE_P</text>
<text x="115.6" y="86.2">RST_N</text>
<text x="115.6" y="84.2">DP1_N</text>
<text x="115.6" y="88.3">PD_N</text>
<text x="151.4" y="88.3">LVSCKE_N</text>
<text x="152.7" y="84.2">LVSCE_N</text>
<text x="152.8" y="86.2">LVSCE_P</text>
<text x="115.6" y="90.4">HPDRX</text>
<text x="115.6" y="92.5">DEV_CFG</text>
<text x="115.6" y="94.6">VDD1(3V3)</text>
<text x="151.5" y="90.4">LVSCKE_P</text>
<text x="152.7" y="94.6">LVSDE_N</text>
<text x="153.4" y="92.5">PVCCEN</text>
<text x="115.6" y="96.6">VDD2(3V3)</text>
<text x="152.2" y="98.7">DDC_SDA</text>
<text x="152.4" y="100.8">DDC_SCL</text>
<text x="152.8" y="96.6">LVSDE_P</text>
<text x="123.8" y="107.2" transform="rotate(-90 123.8 107.2)">VREG1</text>
<text x="125.9" y="107.2" transform="rotate(-90 125.9 107.2)">VREG2</text>
<text x="127.9" y="107.2" transform="rotate(-90 127.9 107.2)">GNDREG1</text>
<text x="130" y="107.2" transform="rotate(-90 130 107.2)">GNDREG2</text>
<text x="132.1" y="107.2" transform="rotate(-90 132.1 107.2)">VDD2(1V8)</text>
<text x="134.2" y="107.2" transform="rotate(-90 134.2 107.2)">TESTMODE</text>
<text x="136.3" y="107.2" transform="rotate(-90 136.3 107.2)">CFG1/TCK</text>
<text x="138.3" y="107.2" transform="rotate(-90 138.3 107.2)">CFG2/TMS</text>
<text x="140.4" y="107.2" transform="rotate(-90 140.4 107.2)">CFG3/TDI</text>
<text x="142.5" y="107.2" transform="rotate(-90 142.5 107.2)">MS_SDA</text>
<text x="144.6" y="107.2" transform="rotate(-90 144.6 107.2)">MS_SCL</text>
<text x="146.7" y="107.2" transform="rotate(-90 146.7 107.2)">BKLTEN</text>
<text x="148.8" y="107.2" transform="rotate(-90 148.8 107.2)">CFG4/TDO</text>
<text x="150.8" y="107.2" transform="rotate(-90 150.8 107.2)">PWMO</text>
<text x="157.1" y="107.2" transform="rotate(-90 157.1 107.2)">GND</text>
</g>
<text font-size="1.9" fill="#008000" x="55.2" y="144.4">R0201</text>
<g font-size="1.5">
<text x="28.7" y="1.6">5</text>
<text x="82" y="1.6">4</text>
<text x="135.3" y="1.6">3</text>
<text x="188.6" y="1.6">2</text>
<text x="242" y="1.6">1</text>
<text x=".6" y="28.9">D</text>
<text x="269.2" y="28.9">D</text>
<text x=".6" y="79.9">C</text>
<text x="269.2" y="79.9">C</text>
<text x=".6" y="131">B</text>
<text x="269.2" y="131">B</text>
<text x=".6" y="182">A</text>
<text x="269.2" y="182">A</text>
<text x="28.7" y="207.8">5</text>
<text x="82" y="207.8">4</text>
<text x="135.3" y="207.8">3</text>
<text x="188.6" y="207.8">2</text>
<text x="242" y="207.8">1</text>
</g>
</svg>
